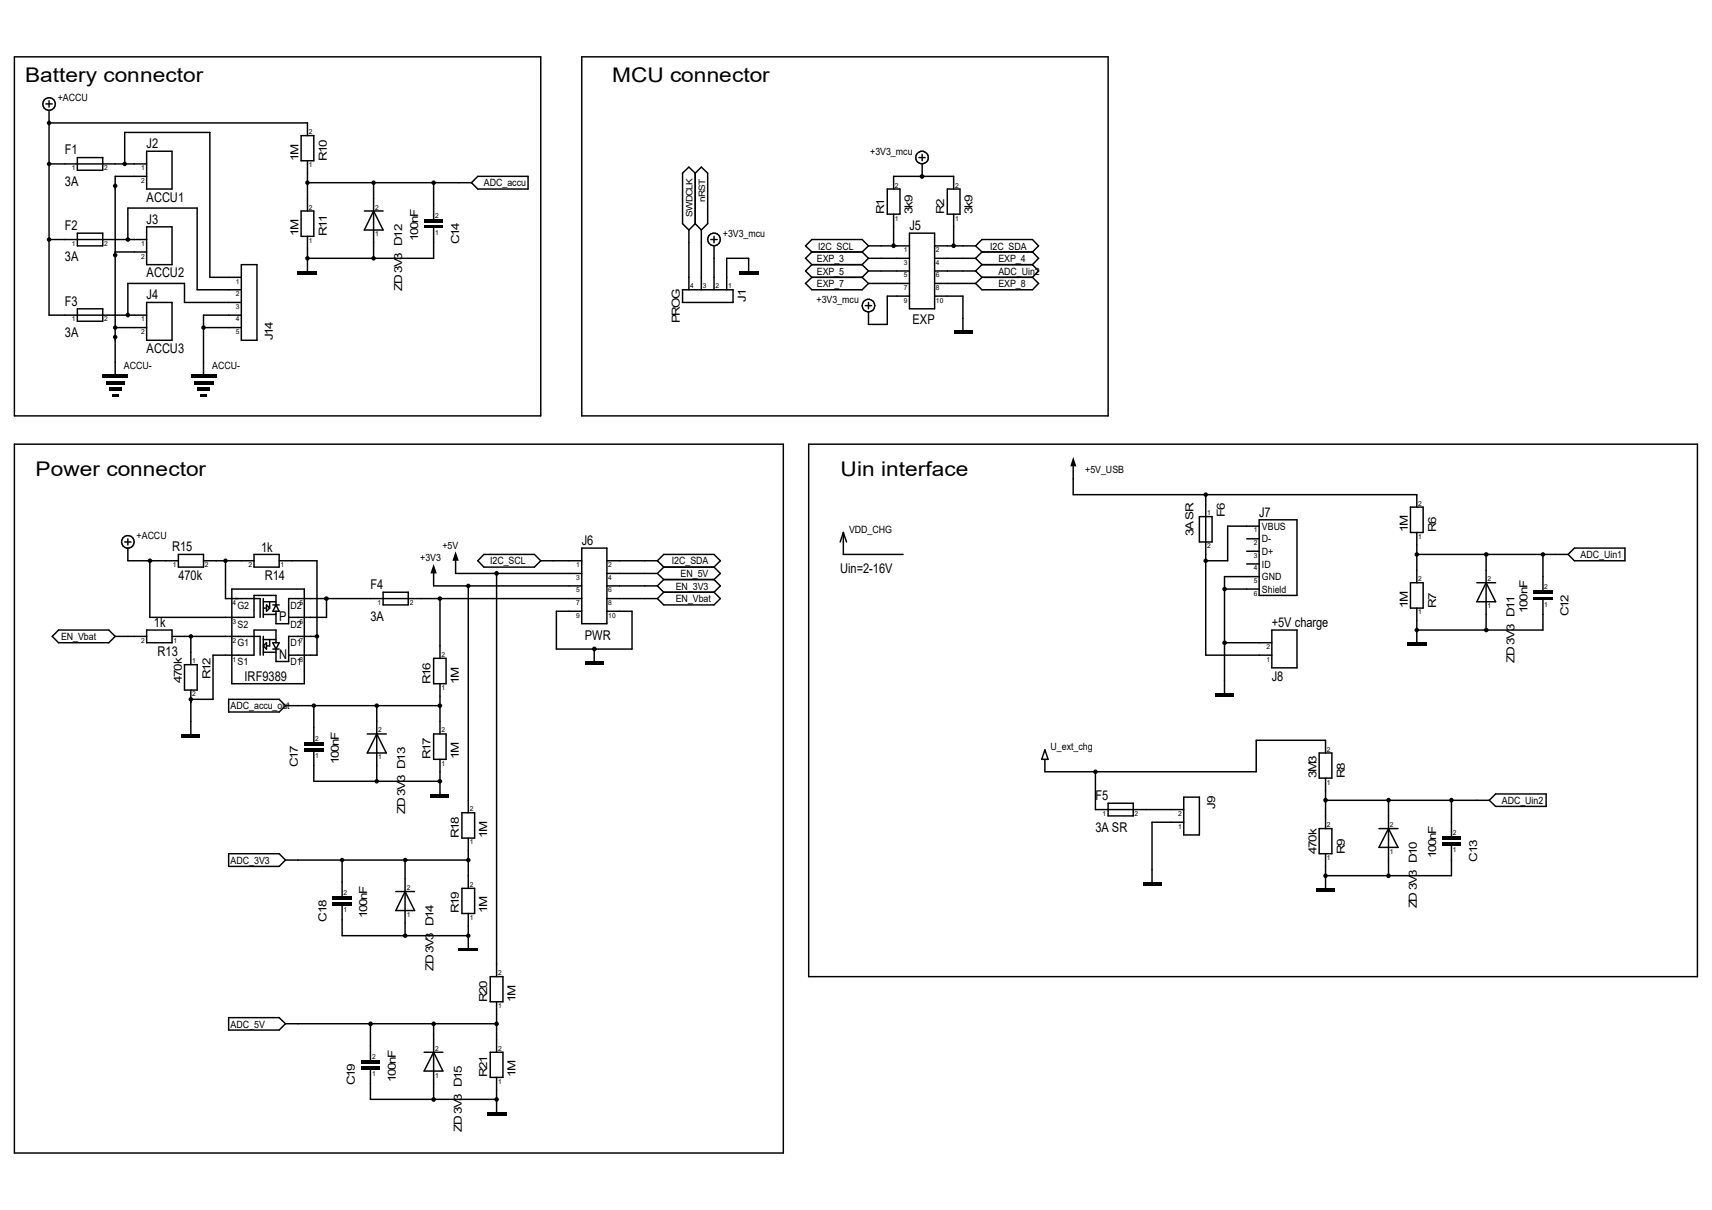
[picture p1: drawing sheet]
<svg xmlns="http://www.w3.org/2000/svg" width="297mm" height="210mm" viewBox="0 0 297 210" stroke-linecap="round" stroke-linejoin="round" font-family="sans-serif">
<g fill="none" stroke="#000" stroke-width=".25">
<path d="M2.5 9.9h91.3v62.3h-91.3zM8 18h1.1M8.5 19.1v35.6h16.9M8.5 17.5v1.1M100.9 9.9h91.3v62.3h-91.3zM8.5 21.3h44.8v2.2M8.5 28.4h16.9M13.4 27.3h4.4v2.2h-4.4zM21.6 28.4v-5.4h14.8v25.1h5.5M25.4 39.4h4.4v6.5h-4.4zM25.4 26.2h4.4v6.6h-4.4zM25.4 30.6h-5.4v34.5"/>
<path d="M52.2 36.6h2.2v4.4h-2.2zM52.2 23.5h2.2v4.4h-2.2zM53.3 27.9v8.7M53.3 31.7h28.5M63.2 36.6h3.3M64.8 31.7v13.1M64.8 36.6l1.7 3.3h-3.3zM75.2 31.7v6.3M75.2 39.6v5.2h-21.9M81.8 31.7l1.1-1.1h8.7v2.2h-8.7zM119.5 39.9v10.4M120.6 30.1l-1.1-1.1-1.1 1.1v8.7l1.1 1.1"/>
<path d="M120.6 38.8l-1.1 1.1M120.6 30.1v8.7M120.6 30.1l1.1-1.1 1.1 1.1v8.7l-1.1 1.1M120.6 38.8l1.1 1.1M121.7 39.9v10.4M153.9 32.8h2.2v4.4h-2.2zM155 32.8v-2.2h10.4v2.2M155 37.2v5.5M159.4 27.3h1.1M160 26.8v1.1M160 28.4v2.2M164.3 32.8h2.2v4.4h-2.2z"/>
<path d="M165.4 37.2v5.5M8.5 41.6h16.9M13.4 40.5h4.4v2.2h-4.4zM13.4 53.6h4.4v2.2h-4.4zM20 56.9h5.4M20 43.7h5.4M22.2 41.6v-5.5h12v14.2h7.7M25.4 52.5h4.4v6.6h-4.4zM35.3 56.9h6.6M41.9 54.7h-6.6v10.4M41.9 52.5h-9.9v-3.3h-9.8v5.5M41.9 45.9h2.7v13.2h-2.7z"/>
<path d="M53.3 41v6M118.4 50.3h8.8v2.2h-8.8zM123.3 41.6h1.1M123.9 41v1.1M123.9 42.7v7.6M129.9 47v-2.2h-3.8v5.5M140.8 48.1l-1.1 1.1 1.1 1.1h8.8l1.1-1.1M140.8 48.1h8.8M140.8 45.9h8.8M140.8 45.9l-1.1 1.1 1.1 1.1M140.8 43.7l-1.1 1.1 1.1 1.1M140.8 43.7h8.8"/>
<path d="M149.6 48.1l1.1 1.1M149.6 45.9l1.1 1.1M149.6 43.7l1.1 1.1M150.1 53h1.1M150.7 52.5v1.1M150.7 42.7h7.1M150.7 44.8h7.1M150.7 47h7.1M150.7 49.2h7.1M150.7 47l-1.1 1.1M150.7 44.8l-1.1 1.1M150.7 42.7l-1.1-1.1h-8.8l-1.1 1.1 1.1 1"/>
<path d="M150.7 42.7l-1.1 1M157.8 51.4h-3.9v4.9h-3.2v-2.2M157.8 40.5h4.3v13.1h-4.3zM162.1 51.4h4.9v6M162.1 42.7h7.1M162.1 44.8h7.1M162.1 47h7.1M162.1 49.2h7.1M169.2 47l1.1 1.1M169.2 44.8l1.1 1.1M169.2 42.7l1.1-1.1h8.8l1.1 1.1-1.1 1M169.2 42.7l1.1 1"/>
<path d="M170.3 48.1h8.8M170.3 45.9h8.8M170.3 48.1l-1.1 1.1M170.3 45.9l-1.1 1.1M170.3 43.7h8.8M170.3 43.7l-1.1 1.1M179.1 48.1l1.1 1.1-1.1 1.1h-8.8l-1.1-1.1M179.1 45.9l1.1 1.1-1.1 1.1M179.1 43.7l1.1 1.1-1.1 1.1M2.5 77.1h133.4v123h-133.4zM140.3 77.1h154.2v92.4h-154.2zM21.6 94.1h1.1"/>
<path d="M22.2 95.1v2.2h8.7M22.2 93.5v1.1M26 97.3v9.8h18.1v-3.8h3.8v1.7M30.9 96.2h4.4v2.2h-4.4zM35.3 97.3h8.8M39.1 97.3v6.6h6v3.2M44.1 96.2h4.3v2.2h-4.3zM48.4 97.3h6.6v16.4h-4.9M75.2 99.5v2.2h25.7M79 97.3v2.2h21.9M83.9 96.2h8.8l1.1 1.1-1.1 1.1h-8.8l-1-1.1zM86.1 99.5v70"/>
<path d="M93.8 97.3h7.1M100.9 95.1h4.4v13.1h-4.4zM105.3 97.3h8.7M105.3 99.5h8.7M114 97.3l1.1-1.1h8.8l1.1 1.1-1.1 1.1M114 97.3l1.1 1.1M114 99.5l1.1 1.1M115.1 98.4h8.8M115.1 98.4l-1.1 1.1M123.9 98.4l1.1 1.1-1.1 1.1M146.3 92.4v3.8h10.4M146.3 92.4l.6 1.7"/>
<path d="M146.3 92.4l-.5 1.7M186.2 80.9v5h59.6v2.1M208.1 89.7h2.2v4.4h-2.2zM209.2 85.9v27.8h11.4M216.3 97.9h2.1M216.3 95.7h2.1M216.3 93.5h2.1M218.4 91.3h-5.4v6h-3.8M218.4 90.2h6.6v13.1h-6.6zM244.7 88h2.2v4.4h-2.2zM245.8 92.4v8.7M245.8 96.2h26.2"/>
<path d="M257.8 96.2v13.1M267.7 96.2v6.3M273.1 95.1h8.8v2.2h-8.8l-1.1-1.1zM9.1 110.4l1.1-1.1h8.7l1.1 1.1-1.1 1.1h-8.7zM20 110.4h5.4M25.4 109.3h4.4v2.2h-4.4zM29.8 110.4h15.3v3.3M32 115.4h2.2v4.4h-2.2zM33.1 110.4v5M33.1 119.8v7.6M40.2 102.2h12.6v16.5h-12.6zM45.7 104.4h2.2"/>
<path d="M45.7 105.5h.5M45.7 113.2h2.2M45.7 111h2.2M45.7 103.9v3.2M45.7 110.4v3.3M45.7 106.6h2.2M46.2 111.5v1.1l-.5-.5zM46.2 105l.6 .5-.6 .6zM46.8 111v1.1h-.6M46.8 104.4v1.1M47.3 111.5h1.1l-.5 1.1zM47.3 112.6h1.1"/>
<path d="M47.3 105h1.1M47.9 111.5v-2.2h-3.8v4.4h-7.1v7.7h-3.9M47.9 105l.5 1.1h-1.1zM55 110.4h-4.9v4.4h-2.2v-2.2M56.6 103.9v3.2h-6.5M66.5 102.8h4.3v2.2h-4.3zM75.2 114.3h2.2v4.4h-2.2zM76.3 103.9v10.4M76.3 118.7v8.7M81.2 101.7v39.4M100.9 103.9h-50.8v4.3h-2.2v-2.1M100.9 106.1h-4.4v6.5h13.1v-6.5h-4.3"/>
<path d="M103.1 112.6v2.2M105.3 103.9h8.7M105.3 101.7h8.7M114 101.7l1.1 1.1M115.1 102.8l-1.1 1.1M115.1 102.8h8.8M115.1 100.6h8.8M115.1 100.6l-1.1 1.1M123.9 102.8l1.1 1.1-1.1 1.1h-8.8l-1.1-1.1M123.9 100.6l1.1 1.1-1.1 1.1M212.4 111.5h8.2M212.4 102.2h6"/>
<path d="M218.4 100.1h-6v20.2M220.6 109.3h4.4v6.6h-4.4zM244.7 101.1h2.2v4.4h-2.2zM245.8 105.5v6M256.2 101.1h3.3M257.8 101.1l1.7 3.3h-3.3zM267.7 104.1v5.2h-21.9M39.7 121.4h8.7l1.1 1.1-1.1 1.1h-8.7zM49.5 122.5h26.8M54.4 122.5v6.3M54.4 130.4v5.2h21.9M63.7 127.4h3.3"/>
<path d="M65.4 122.5v13.1M65.4 127.4l1.6 3.3h-3.3zM75.2 127.4h2.2v4.4h-2.2zM76.3 131.8v6M181.3 130.1l.5 1.7h-1.1zM190 133.9v6.6h15.4M192.2 139.4h4.4v2.2h-4.4zM205.4 138.3h2.7v6.6h-2.7zM228.9 130.7h2.2v4.3h-2.2zM230 130.7v-2.2h-12.1v5.4h-36.6v-2.1M230 135v8.8M230 138.9h28.4"/>
<path d="M240.9 138.9v13.1M251.8 138.9v6.3M259.5 137.8h8.7v2.2h-8.7l-1.1-1.1zM39.7 148.2h8.7l1.1 1.1-1.1 1.1h-8.7zM49.5 149.3h31.7M59.4 149.3v6.2M59.4 157.2v5.2h21.8M68.7 154.7h3.2M70.3 149.3v13.1M70.3 154.7l1.6 3.3h-3.2zM80.1 141.1h2.2v4.4h-2.2zM80.1 154.2h2.2v4.3h-2.2z"/>
<path d="M81.2 145.5v8.7M81.2 158.5v6.1M205.4 142.7h-5.5v10.4M228.9 143.8h2.2v4.4h-2.2zM230 148.2v6M239.2 143.8h3.3M240.9 143.8l1.6 3.3h-3.3zM251.8 146.8v5.2h-21.8M39.7 176.6h8.7l1.1 1.1-1.1 1.1h-8.7zM49.5 177.7h36.6M64.3 177.7v6.3M75.2 177.7v13.1"/>
<path d="M85 169.5h2.2v4.4h-2.2zM86.1 173.9v8.7M64.3 185.6v5.2h21.8M73.6 182.6h3.2M75.2 182.6l1.6 3.3h-3.2zM85 182.6h2.2v4.4h-2.2zM86.1 187v6"/>
<circle cx="8.5" cy="18.1" r="1.09"/>
<circle cx="160" cy="27.3" r="1.09"/>
<circle cx="123.9" cy="41.6" r="1.09"/>
<circle cx="150.7" cy="53" r="1.09"/>
<circle cx="22.2" cy="94" r="1.09"/>
</g>
<g fill="#000">
<path d="M75.2 97.9l.6 1.6h-1.1zM79 95.7l.6 1.6h-1.1zM186.2 79.3l.5 1.6h-1z"/>
<path d="M73.6 38h3.2v.6h-3.2z" fill-rule="evenodd"/>
<path d="M73.6 39.1h3.2v.5h-3.2z" fill-rule="evenodd"/>
<path d="M51.7 47h3.3v.6h-3.3z" fill-rule="evenodd"/>
<path d="M128.2 47h3.3v.6h-3.3z" fill-rule="evenodd"/>
<path d="M165.4 57.4h3.3v.6h-3.3z" fill-rule="evenodd"/>
<path d="M17.8 65.1h4.4v.5h-4.4z" fill-rule="evenodd"/>
<path d="M18.4 66.2h3.2v.5h-3.2z" fill-rule="evenodd"/>
<path d="M18.9 67.3h2.2v.5h-2.2z" fill-rule="evenodd"/>
<path d="M19.4 68.4h1.1v.5h-1.1z" fill-rule="evenodd"/>
<path d="M33.1 65.1h4.4v.5h-4.4z" fill-rule="evenodd"/>
<path d="M33.7 66.2h3.3v.5h-3.3z" fill-rule="evenodd"/>
<path d="M34.2 67.3h2.2v.5h-2.2z" fill-rule="evenodd"/>
<path d="M34.8 68.4h1.1v.5h-1.1z" fill-rule="evenodd"/>
<path d="M101.5 114.8h3.2v.6h-3.2z" fill-rule="evenodd"/>
<path d="M244.1 111.5h3.3v.6h-3.3z" fill-rule="evenodd"/>
<path d="M266 102.5h3.3v.6h-3.3z" fill-rule="evenodd"/>
<path d="M266 103.6h3.3v.5h-3.3z" fill-rule="evenodd"/>
<path d="M31.5 127.4h3.3v.5h-3.3z" fill-rule="evenodd"/>
<path d="M52.8 128.8h3.3v.5h-3.3z" fill-rule="evenodd"/>
<path d="M52.8 129.8h3.3v.6h-3.3z" fill-rule="evenodd"/>
<path d="M74.7 137.8h3.2v.5h-3.2z" fill-rule="evenodd"/>
<path d="M210.8 120.3h3.3v.5h-3.3z" fill-rule="evenodd"/>
<path d="M57.7 155.5h3.3v.6h-3.3z" fill-rule="evenodd"/>
<path d="M57.7 156.6h3.3v.6h-3.3z" fill-rule="evenodd"/>
<path d="M198.2 153.1h3.3v.5h-3.3z" fill-rule="evenodd"/>
<path d="M228.3 154.2h3.3v.5h-3.3z" fill-rule="evenodd"/>
<path d="M250.2 145.2h3.2v.5h-3.2z" fill-rule="evenodd"/>
<path d="M250.2 146.3h3.2v.5h-3.2z" fill-rule="evenodd"/>
<path d="M79.6 164.6h3.3v.5h-3.3z" fill-rule="evenodd"/>
<path d="M62.7 184h3.2v.5h-3.2z" fill-rule="evenodd"/>
<path d="M62.7 185.1h3.2v.5h-3.2z" fill-rule="evenodd"/>
<path d="M84.5 193h3.3v.5h-3.3z" fill-rule="evenodd"/>
<circle cx="8.5" cy="21.3" r=".39"/>
<circle cx="8.5" cy="28.4" r=".39"/>
<circle cx="20" cy="32.3" r=".39"/>
<circle cx="21.6" cy="28.4" r=".39"/>
<circle cx="53.3" cy="31.7" r=".39"/>
<circle cx="64.8" cy="31.7" r=".39"/>
<circle cx="75.2" cy="31.7" r=".39"/>
<circle cx="160" cy="30.6" r=".41"/>
<circle cx="8.5" cy="41.6" r=".39"/>
<circle cx="20" cy="56.9" r=".39"/>
<circle cx="20" cy="58.5" r=".39"/>
<circle cx="20" cy="44.3" r=".39"/>
<circle cx="22.2" cy="54.7" r=".4"/>
<circle cx="22.2" cy="41.6" r=".39"/>
<circle cx="35.3" cy="56.9" r=".39"/>
<circle cx="53.3" cy="44.8" r=".39"/>
<circle cx="64.8" cy="44.8" r=".39"/>
<circle cx="155" cy="42.7" r=".4"/>
<circle cx="165.4" cy="42.7" r=".4"/>
<circle cx="26" cy="97.3" r=".4"/>
<circle cx="39.1" cy="97.3" r=".39"/>
<circle cx="86.1" cy="99.5" r=".4"/>
<circle cx="209.2" cy="85.9" r=".39"/>
<circle cx="209.2" cy="97.3" r=".39"/>
<circle cx="245.8" cy="96.2" r=".39"/>
<circle cx="257.8" cy="96.2" r=".4"/>
<circle cx="267.7" cy="96.2" r=".39"/>
<circle cx="33.1" cy="110.4" r=".39"/>
<circle cx="55" cy="110.4" r=".39"/>
<circle cx="56.6" cy="103.9" r=".4"/>
<circle cx="76.3" cy="103.9" r=".4"/>
<circle cx="81.2" cy="101.7" r=".39"/>
<circle cx="103.1" cy="112.6" r=".41"/>
<circle cx="212.5" cy="111.5" r=".4"/>
<circle cx="212.5" cy="102.2" r=".4"/>
<circle cx="245.8" cy="109.3" r=".39"/>
<circle cx="257.8" cy="109.3" r=".4"/>
<circle cx="33.1" cy="121.4" r=".39"/>
<circle cx="54.4" cy="122.5" r=".39"/>
<circle cx="65.4" cy="122.5" r=".39"/>
<circle cx="65.4" cy="135.6" r=".39"/>
<circle cx="76.3" cy="122.5" r=".4"/>
<circle cx="76.3" cy="135.6" r=".4"/>
<circle cx="190" cy="133.9" r=".39"/>
<circle cx="229.9" cy="138.9" r=".4"/>
<circle cx="240.9" cy="138.9" r=".4"/>
<circle cx="251.8" cy="138.9" r=".4"/>
<circle cx="59.4" cy="149.3" r=".39"/>
<circle cx="70.3" cy="149.3" r=".4"/>
<circle cx="81.2" cy="149.3" r=".39"/>
<circle cx="229.9" cy="152" r=".4"/>
<circle cx="240.9" cy="152" r=".4"/>
<circle cx="64.3" cy="177.7" r=".41"/>
<circle cx="70.3" cy="162.4" r=".4"/>
<circle cx="75.2" cy="177.7" r=".4"/>
<circle cx="81.2" cy="162.4" r=".39"/>
<circle cx="86.1" cy="177.7" r=".4"/>
<circle cx="75.2" cy="190.8" r=".4"/>
<circle cx="86.1" cy="190.8" r=".4"/>
</g>
<g font-size="3.5">
<text x="4.4" y="14.3">Battery connector</text>
<text x="106.2" y="14.3">MCU connector</text>
<text x="6.2" y="82.6">Power connector</text>
<text x="145.8" y="82.6">Uin interface</text>
</g>
<g font-size="2.3">
<text x="11.3" y="26.8">F1</text>
<text x="25.4" y="25.7">J2</text>
<text x="11.3" y="32.3">3A</text>
<text x="25.4" y="35">ACCU1</text>
<text x="11.3" y="39.9">F2</text>
<text x="25.4" y="38.8">J3</text>
<text x="157.8" y="39.9">J5</text>
<text x="11.3" y="45.4">3A</text>
<text x="11.3" y="53">F3</text>
<text x="25.4" y="51.9">J4</text>
<text x="25.4" y="48.1">ACCU2</text>
<text x="11.3" y="58.5">3A</text>
<text x="158.3" y="56.3">EXP</text>
<text x="25.4" y="61.3">ACCU3</text>
<text x="218.4" y="89.8">J7</text>
<text x="29.8" y="95.7">R15</text>
<text x="45.3" y="95.8">1k</text>
<text x="100.9" y="94.6">J6</text>
<text x="30.9" y="100.6">470k</text>
<text x="45.9" y="100.7">R14</text>
<text x="145.7" y="99.5">Uin=2-16V</text>
<text x="48.4" y="107.8">P</text>
<text x="64.3" y="107.7">3A</text>
<text x="64.3" y="102.2">F4</text>
<text x="26.7" y="108.9">1k</text>
<text x="27.3" y="113.8">R13</text>
<text x="101.5" y="111">PWR</text>
<text x="220.6" y="108.9">+5V charge</text>
<text x="42.4" y="118.2">IRF9389</text>
<text x="48.4" y="114.3">N</text>
<text x="220.6" y="118.2">J8</text>
<text x="190" y="138.9">F5</text>
<text x="190" y="144.4">3A SR</text>
</g>
<g font-size="1.9">
<text x="51.8" y="27.9" transform="rotate(-90 51.8 27.9)">1M</text>
<text x="56.7" y="27.9" transform="rotate(-90 56.7 27.9)">R10</text>
<text x="51.8" y="41" transform="rotate(-90 51.8 41)">1M</text>
<text x="56.7" y="41" transform="rotate(-90 56.7 41)">R11</text>
<text x="72.6" y="41.8" transform="rotate(-90 72.6 41.8)">100nF</text>
<text x="153.4" y="37.2" transform="rotate(-90 153.4 37.2)">R1</text>
<text x="158.3" y="37.2" transform="rotate(-90 158.3 37.2)">3k9</text>
<text x="163.8" y="37.2" transform="rotate(-90 163.8 37.2)">R2</text>
<text x="168.7" y="37.2" transform="rotate(-90 168.7 37.2)">3k9</text>
<text x="79.7" y="42.4" transform="rotate(-90 79.7 42.4)">C14</text>
<text x="69.8" y="50.5" transform="rotate(-90 69.8 50.5)">ZD 3V3 D12</text>
<text x="129.4" y="52.4" transform="rotate(-90 129.4 52.4)">J1</text>
<text x="47.3" y="59.1" transform="rotate(-90 47.3 59.1)">J14</text>
<text x="117.9" y="56" transform="rotate(-90 117.9 56)">PROG</text>
<text x="212.5" y="89.7" transform="rotate(-90 212.5 89.7)">F6</text>
<text x="207" y="93.1" transform="rotate(-90 207 93.1)">3A SR</text>
<text x="244.2" y="92.4" transform="rotate(-90 244.2 92.4)">1M</text>
<text x="249.2" y="92.4" transform="rotate(-90 249.2 92.4)">R6</text>
<text x="244.2" y="105.5" transform="rotate(-90 244.2 105.5)">1M</text>
<text x="249.2" y="105.5" transform="rotate(-90 249.2 105.5)">R7</text>
<text x="265" y="106.3" transform="rotate(-90 265 106.3)">100nF</text>
<text x="272.1" y="106.9" transform="rotate(-90 272.1 106.9)">C12</text>
<text x="31.5" y="118.5" transform="rotate(-90 31.5 118.5)">470k</text>
<text x="36.5" y="117.9" transform="rotate(-90 36.5 117.9)">R12</text>
<text x="74.7" y="118.7" transform="rotate(-90 74.7 118.7)">R16</text>
<text x="79.6" y="118.7" transform="rotate(-90 79.6 118.7)">1M</text>
<text x="262.8" y="115" transform="rotate(-90 262.8 115)">ZD 3V3 D11</text>
<text x="74.7" y="131.8" transform="rotate(-90 74.7 131.8)">R17</text>
<text x="79.6" y="131.8" transform="rotate(-90 79.6 131.8)">1M</text>
<text x="51.7" y="133.1" transform="rotate(-90 51.7 133.1)">C17</text>
<text x="58.8" y="132.6" transform="rotate(-90 58.8 132.6)">100nF</text>
<text x="228.4" y="135" transform="rotate(-90 228.4 135)">3M3</text>
<text x="233.3" y="135" transform="rotate(-90 233.3 135)">R8</text>
<text x="70.3" y="141.3" transform="rotate(-90 70.3 141.3)">ZD 3V3 D13</text>
<text x="210.8" y="140.4" transform="rotate(-90 210.8 140.4)">J9</text>
<text x="79.6" y="145.5" transform="rotate(-90 79.6 145.5)">R18</text>
<text x="84.5" y="145.5" transform="rotate(-90 84.5 145.5)">1M</text>
<text x="228.4" y="148.2" transform="rotate(-90 228.4 148.2)">470k</text>
<text x="233.3" y="148.2" transform="rotate(-90 233.3 148.2)">R9</text>
<text x="249.2" y="149" transform="rotate(-90 249.2 149)">100nF</text>
<text x="256.3" y="149.5" transform="rotate(-90 256.3 149.5)">C13</text>
<text x="56.6" y="159.9" transform="rotate(-90 56.6 159.9)">C18</text>
<text x="63.7" y="159.4" transform="rotate(-90 63.7 159.4)">100nF</text>
<text x="75.2" y="160.7" transform="rotate(-90 75.2 160.7)">D14</text>
<text x="79.6" y="158.5" transform="rotate(-90 79.6 158.5)">R19</text>
<text x="84.5" y="158.5" transform="rotate(-90 84.5 158.5)">1M</text>
<text x="245.8" y="157.6" transform="rotate(-90 245.8 157.6)">ZD 3V3 D10</text>
<text x="75.2" y="168.6" transform="rotate(-90 75.2 168.6)">ZD 3V3</text>
<text x="84.5" y="173.9" transform="rotate(-90 84.5 173.9)">R20</text>
<text x="89.4" y="173.9" transform="rotate(-90 89.4 173.9)">1M</text>
<text x="61.6" y="188.3" transform="rotate(-90 61.6 188.3)">C19</text>
<text x="68.7" y="187.8" transform="rotate(-90 68.7 187.8)">100nF</text>
<text x="84.5" y="187" transform="rotate(-90 84.5 187)">R21</text>
<text x="89.4" y="187" transform="rotate(-90 89.4 187)">1M</text>
<text x="80.1" y="196.5" transform="rotate(-90 80.1 196.5)">ZD 3V3 D15</text>
</g>
<g font-size="1.7">
<text x="10" y="17.6">+ACCU</text>
<text x="151" y="26.9">+3V3_mcu</text>
<text x="84" y="32.3">ADC_accu</text>
<text x="125.4" y="41.1">+3V3_mcu</text>
<text x="141.7" y="47.7">EXP_5</text>
<text x="141.7" y="45.5">EXP_3</text>
<text x="141.9" y="43.3">I2C_SCL</text>
<text x="171.8" y="43.3">I2C_SDA</text>
<text x="173.2" y="47.7">ADC_Uin2</text>
<text x="173.2" y="45.5">EXP_4</text>
<text x="141.7" y="52.6">+3V3_mcu</text>
<text x="141.7" y="49.9">EXP_7</text>
<text x="173.2" y="49.9">EXP_8</text>
<text x="21.5" y="64">ACCU-</text>
<text x="36.8" y="64">ACCU-</text>
<text x="188.3" y="82.1">+5V_USB</text>
<text x="23.7" y="93.6">+ACCU</text>
<text x="76.8" y="95.2">+5V</text>
<text x="147.3" y="92.5">VDD_CHG</text>
<text x="218.9" y="94.1">D-</text>
<text x="218.9" y="91.9">VBUS</text>
<text x="72.9" y="97.4">+3V3</text>
<text x="85" y="98">I2C_SCL</text>
<text x="116.6" y="98">I2C_SDA</text>
<text x="118.1" y="100.2">EN_5V</text>
<text x="218.9" y="100.7">GND</text>
<text x="218.9" y="98.5">ID</text>
<text x="218.9" y="96.4">D+</text>
<text x="274.2" y="96.9">ADC_Uin1</text>
<text x="41.2" y="105.6">G2</text>
<text x="50.4" y="105.6">D2</text>
<text x="117.2" y="104.5">EN_Vbat</text>
<text x="117.2" y="102.4">EN_3V3</text>
<text x="218.9" y="102.9">Shield</text>
<text x="10.6" y="111.1">EN_Vbat</text>
<text x="41.2" y="108.9">S2</text>
<text x="41.2" y="112.2">G1</text>
<text x="50.4" y="112.2">D1</text>
<text x="50.4" y="108.9">D2</text>
<text x="41.2" y="115.5">S1</text>
<text x="50.4" y="115.5">D1</text>
<text x="40" y="123.1">ADC_accu_out</text>
<text x="182.3" y="130.2">U_ext_chg</text>
<text x="260.5" y="139.5">ADC_Uin2</text>
<text x="40" y="149.9">ADC_3V3</text>
<text x="40" y="178.4">ADC_5V</text>
</g>
<g font-size="1.5">
<text x="122.4" y="35.1" transform="rotate(-90 122.4 35.1)">nRST</text>
<text x="120.1" y="37.6" transform="rotate(-90 120.1 37.6)">SWDCLK</text>
</g>
<g font-size="1.2">
<text x="53.6" y="23.2">2</text>
<text x="12.5" y="29.5">1</text>
<text x="18.1" y="29.5">2</text>
<text x="24.5" y="29.5">1</text>
<text x="53.6" y="29">1</text>
<text x="24.5" y="31.7">2</text>
<text x="155.3" y="32.6">2</text>
<text x="165.7" y="32.6">2</text>
<text x="53.6" y="36.4">2</text>
<text x="65.1" y="36.4">2</text>
<text x="65.1" y="41">1</text>
<text x="75.5" y="37.8">2</text>
<text x="75.5" y="40.8">1</text>
<text x="155.3" y="38.3">1</text>
<text x="165.7" y="38.3">1</text>
<text x="12.5" y="42.7">1</text>
<text x="18.1" y="42.7">2</text>
<text x="24.5" y="44.9">2</text>
<text x="24.5" y="42.7">1</text>
<text x="53.6" y="42.1">1</text>
<text x="156.8" y="46">3</text>
<text x="156.8" y="43.8">1</text>
<text x="162.4" y="43.8">2</text>
<text x="162.4" y="46">4</text>
<text x="40.9" y="53.6">3</text>
<text x="40.9" y="51.4">2</text>
<text x="40.9" y="49.2">1</text>
<text x="119.8" y="50">4</text>
<text x="122" y="50">3</text>
<text x="124.1" y="50">2</text>
<text x="126.3" y="50">1</text>
<text x="156.8" y="52.5">9</text>
<text x="156.8" y="50.3">7</text>
<text x="156.8" y="48.1">5</text>
<text x="162.4" y="48.1">6</text>
<text x="162.4" y="50.3">8</text>
<text x="162.4" y="52.5">10</text>
<text x="12.5" y="55.8">1</text>
<text x="18.1" y="55.8">2</text>
<text x="24.5" y="58">2</text>
<text x="24.5" y="55.8">1</text>
<text x="40.9" y="58">5</text>
<text x="40.9" y="55.8">4</text>
<text x="209.4" y="89.4">1</text>
<text x="246" y="87.8">2</text>
<text x="209.4" y="95.2">2</text>
<text x="217.5" y="94.6">2</text>
<text x="217.5" y="92.4">1</text>
<text x="246" y="93.5">1</text>
<text x="30" y="98.4">1</text>
<text x="35.6" y="98.4">2</text>
<text x="43.1" y="98.4">2</text>
<text x="48.7" y="98.4">1</text>
<text x="99.9" y="100.6">3</text>
<text x="99.9" y="98.4">1</text>
<text x="105.5" y="98.4">2</text>
<text x="105.5" y="100.6">4</text>
<text x="217.5" y="101.2">5</text>
<text x="217.5" y="99">4</text>
<text x="217.5" y="96.8">3</text>
<text x="246" y="100.9">2</text>
<text x="258" y="100.9">2</text>
<text x="40.3" y="105">4</text>
<text x="51.9" y="105">5</text>
<text x="65.5" y="105">1</text>
<text x="71.1" y="105">2</text>
<text x="99.9" y="107.2">9</text>
<text x="99.9" y="105">7</text>
<text x="99.9" y="102.8">5</text>
<text x="105.5" y="102.8">6</text>
<text x="105.5" y="105">8</text>
<text x="105.5" y="107.2">10</text>
<text x="217.5" y="103.4">6</text>
<text x="246" y="106.6">1</text>
<text x="258" y="105.5">1</text>
<text x="267.9" y="102.3">2</text>
<text x="267.9" y="105.3">1</text>
<text x="24.5" y="111.5">2</text>
<text x="30.1" y="111.5">1</text>
<text x="40.3" y="108.3">3</text>
<text x="40.3" y="111.5">2</text>
<text x="51.9" y="111.5">7</text>
<text x="51.9" y="108.3">6</text>
<text x="219.7" y="112.6">2</text>
<text x="33.4" y="115.1">1</text>
<text x="40.3" y="114.9">1</text>
<text x="51.9" y="114.9">8</text>
<text x="76.6" y="114">2</text>
<text x="76.6" y="119.8">1</text>
<text x="219.7" y="114.9">1</text>
<text x="33.4" y="120.9">2</text>
<text x="54.7" y="128.5">2</text>
<text x="54.7" y="131.5">1</text>
<text x="65.6" y="127.1">2</text>
<text x="65.6" y="131.8">1</text>
<text x="76.6" y="127.1">2</text>
<text x="230.2" y="130.4">2</text>
<text x="76.6" y="132.9">1</text>
<text x="230.2" y="136.2">1</text>
<text x="81.5" y="140.8">2</text>
<text x="191.2" y="141.6">1</text>
<text x="196.8" y="141.6">2</text>
<text x="204.4" y="141.6">2</text>
<text x="204.4" y="143.8">1</text>
<text x="230.2" y="143.6">2</text>
<text x="241.1" y="143.6">2</text>
<text x="81.5" y="146.6">1</text>
<text x="230.2" y="149.3">1</text>
<text x="241.1" y="148.2">1</text>
<text x="252" y="144.9">2</text>
<text x="252" y="147.9">1</text>
<text x="59.6" y="155.3">2</text>
<text x="70.6" y="154.5">2</text>
<text x="81.5" y="153.9">2</text>
<text x="59.6" y="158.3">1</text>
<text x="70.6" y="159.1">1</text>
<text x="81.5" y="159.7">1</text>
<text x="86.4" y="169.2">2</text>
<text x="86.4" y="175">1</text>
<text x="64.6" y="183.7">2</text>
<text x="75.5" y="182.4">2</text>
<text x="86.4" y="182.4">2</text>
<text x="64.6" y="186.7">1</text>
<text x="75.5" y="187">1</text>
<text x="86.4" y="188.1">1</text>
</g>
</svg>
